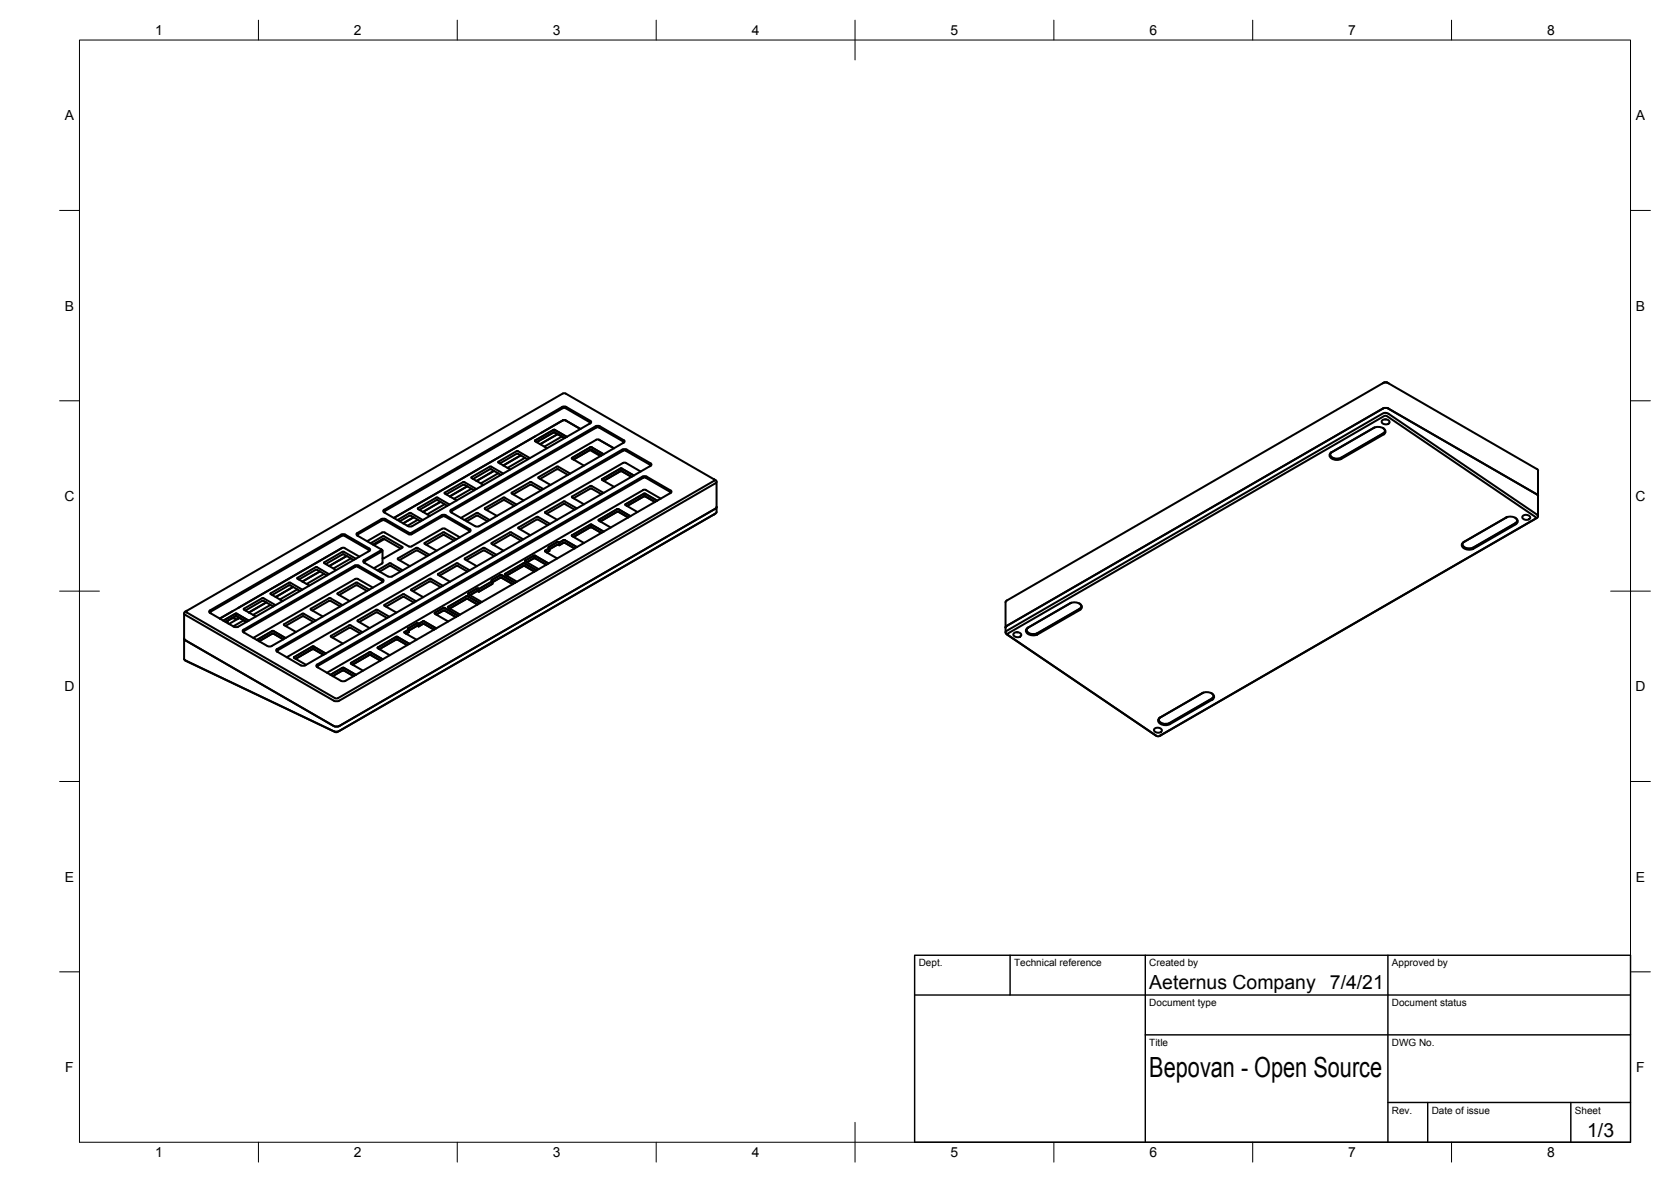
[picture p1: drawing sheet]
<svg xmlns="http://www.w3.org/2000/svg" width="420mm" height="297mm" viewBox="0 0 420 297" stroke-linecap="round" stroke-linejoin="round" font-family="sans-serif">
<!-- layer: Visible -->
<g fill="none" stroke="#000" stroke-width=".51">
<path d="M347.7 96.3l.6-.3 .8 .3M347.7 96.3l-94.6 54.6-.3 .4v7.6M347.7 96.3l.7-.2 .7 .2M349.1 96.3l37.3 21.6M123.1 117.3l-4.6 2.7 3.1 1.9M123.1 117.9l-4.1 2.5M123.2 117.9h.3l2.5 1.4M123.2 117.3h.3l3 1.7M124.2 118.3l-4.4 2.6M125.3 118.9l-4.4 2.6M125.3 116.2l3 1.8M125.3 116v.2"/>
<path d="M129.9 114l-4.2 2.5M129.9 113.4l-4.6 2.6M129.9 114h.4l2.4 1.5M129.9 113.4h.4l3 1.7M130.9 114.4l-4.3 2.6M132 115l-4.4 2.6M134.6 110.7l-.1 .1M134.6 110.7v.2l3 1.7M135.9 111.6h-.1M139.2 108h.3M139.5 108.7l2.5 1.4M139.5 108l3 1.8"/>
<path d="M139.5 108.7h-.3l-4.3 2.4M139.5 108h-.3l-4.6 2.7M140.2 109.1l-4.4 2.5M141.3 109.7l-4.4 2.5M141.5 105.6l-42.5 24.6 35.6-20.6M141.5 105.6l-5.5 3.2M141.5 105.6h.7l3.7 2.2M142.8 119.3l-2.6-1.4-4.4 2.5M143.4 119l-3.2-1.8-4.9 2.8 3.1 1.9M143.8 115.1v.1M143.8 115.1v.2l3 1.7M148.3 106.5l.1-.3-.2-.1-6-3.5h-.7l-44.7 25.8-.2 .2 .2 .2"/>
<path d="M148.3 113.1l2.7 1.5M150.6 107.4l6.1 3.5 .1 .3-.1 .1M150.6 110.5l3.8 2.2M150.6 107.4h-.7l-36.3 21v.4M150.6 110.5h-.7l-34 19.7M151.2 114.5l-2.6-1.5-4.4 2.5M151.8 114.2l-3.2-1.8-4.8 2.7M156 117.8l-4.6 2.6M156 117.8h.4l3 1.7M156.5 113l-87 50.3 .1 .4 6 3.5M156.5 113l.5-.2 .6 .2 6 3.4 .2 .5-87.1 50.3h-1M156.8 111.2l.2-.4-.2-.2-6-3.5-.5-.1-.5 .1-36.4 21-.2 .4 6.2 3.7 .6 .1 .5-.1 36.3-21"/>
<path d="M158.8 119.8l-2.6-1.4-4.4 2.4M161.1 118.5l-3.7-2.2h-.7l-84.6 48.9M161.5 119.8l-81.8 47.2M161.5 119.8l.6-.2 .5 .2M162.6 119.8l6 3.5M163.4 116.8l-6-3.5h-.7l-86.9 50.1v.4M163.4 116.8l.1 .1-.1 .3M334.7 113.7a.96 .96 0 0 0-.3 1.1 .96 .96 0 0 0 .9 .6 2.53 2.53 0 0 0 2-.1l10.7-6.2-.1-.1-10.7 6.2M334.8 113.7a.89 .89 0 0 0-.3 1 .89 .89 0 0 0 .9 .5l.9 .2 .9-.3M345.5 107.5l-10.8 6.2M345.7 107.4l-.2 .1M347.5 105.7l.8-.3a.69 .69 0 0 1 .9 .2 .69 .69 0 0 1-.1 .9l-.5 .1a.8 .8 0 0 1-.9-.1 .8 .8 0 0 1-.2-.8z"/>
<path d="M347.7 102.7l-94.6 54.6-.3 .4M347.7 102.7l.7-.2 .7 .2M347.7 107.5a.79 .79 0 0 1 .5 .7 .79 .79 0 0 1-.3 .7l-10.7 6.1a1.95 1.95 0 0 1-2.7-.8M348 109.1a.96 .96 0 0 0 .3-1 .96 .96 0 0 0-.9-.7 2.53 2.53 0 0 0-2 .1l-10.7 6.2M348.2 105.4h.3M348.2 108.3l-.3 .5M349.1 102.7l37.3 21.5M386.4 117.8l.3 .5v11.5M85.8 134.4l-33.2 19.2 .2 .4 6 3.5M85.8 134.4l.5-.2 .5 .2M86.6 134.7l6.1 3.4 .1 .3-.1 .1M86.6 137.7l3.8 2.2"/>
<path d="M86.7 134.7h-.7l-33 19M86.7 137.7h-.7l-30.7 17.8 3.2-1.9M86.8 134.4l6 3.4 .2 .5-33.1 19.2M87.2 139.7l-4.4 2.5M92.3 136l3.8-2.2 .4-.1 6.3 3.6h.7M93.2 136.5l3.2-1.8 4.8 2.7v.2M93.7 136.8l2.7-1.4 4.4 2.5M95.8 138.1l.4 .2-.2 .3-4.3 2.5v.4M95.9 138.1v.1M95.9 130.5l-6.3 3.6 .2 .5 6 3.5M95.9 130.5l.5-.2 .5 .2M96.2 138.4l-.1 3.1-2.1 1.3"/>
<path d="M96.4 128.3l44.9-26 .6-.2 .5 .2 6.2 3.7-.2 .4-44.7 25.8-.6 .1-.5-.1-6-3.5zM96.6 135.5l-2.6 1.5M96.9 130.5l6.3 3.5 7.8-4.5 .8-.1 6.3 3.6 .2 .4-19.9 11.5h-.8l-6.3-3.7 .2-.5 4.3-2.4M101.2 137.6l-4.6 2.7h-.4M103.3 129.6h-.3l-2.5 1.4M103.3 128.9h-.3l-3.1 1.8M103.3 129.6l2.4 1.4M103.3 128.9l3 1.8M103.5 134.2l-.7 .1-6-3.5-.5-.1-6.3 3.6v.4M104 130l-2.6 1.5M104.6 138.4l-4.2 2.4M104.6 137.7l-4.6 2.6"/>
<path d="M104.7 138.3h.3l2.4 1.4M104.7 137.7h.3M105 137.7l3 1.7M105.1 130.6l-2.7 1.5M106.8 136.7l3 1.7M106.8 136.4v.2M110.7 126.1l-4.3 2.5M111.8 126.7l-4.4 2.6M112.5 127.1l-2.6-1.4-4.4 2.4M113.1 126.8l-3.2-1.8-4.9 2.8 3.1 1.9M114.2 135.9l-2.6-1.5-4.4 2.5M114.7 135.5l-3.1-1.7-4.8 2.6"/>
<path d="M115.6 135l-3.7-2.1-.5-.1-7.9 4.5M116.4 121.2l-4.6 2.7 3.1 1.9M116.4 121.2h.4M116.8 130.7l3.2-1.8 3.1 1.8M116.8 121.2l3 1.7M117.3 131l2.7-1.5 2.6 1.5M117.5 122.2l-4.4 2.5M117.9 133.7l.2-.1-.2-.3-6-3.5-.5-.1-7.9 4.6M118.5 122.8l-4.3 2.6M119.2 123.2l-2.6-1.4-4.4 2.4M121.5 137.7l-4.6 2.6M121.5 138.4l-4.2 2.4"/>
<path d="M121.5 138.3h.3l2.5 1.4M121.5 137.7h.3M121.8 137.7l3 1.7M123.6 136.7l3 1.7M123.6 136.4v.2M126.9 125.7l2.4 1.4M126.9 125.1l3 1.7M126.9 125.7h-.4l-4.2 2.4M126.9 125h-.4l-4.6 2.8 3 1.9M131 135.9l-2.6-1.5-4.4 2.5M131.6 135.5l-3.2-1.7-4.8 2.6M133.3 121.2l-4.7 2.7 3.1 1.9"/>
<path d="M133.3 121.2h.3M133.6 121.2l3 1.7M133.6 121.8l2.5 1.4M133.6 121.8h-.3l-4.2 2.4M134.2 139.7h.4l3.3 1.9-3.5-2-2.3 1.3M135.3 130.6l2.5 1.4M135.3 129.9l3 1.8M135.3 130.6h-.3l-4.3 2.4M135.3 129.9h-.3l-4.7 2.7 3.1 1.9M137.1 138.4l1-.6v.6M137.1 138.4l-.1 .1M137.1 138.4v.2l3 1.7"/>
<path d="M138 137.7l.1 .1v.6M138 137.5l-.1 .1M138 137.5v.2M138.1 138.4l-.6 .4M140.1 136.9l-2 1.1M140.1 136.3l-2.1 1.2M140.1 136.9h.4M140.1 136.3h.4M140.4 136.3l.2 .1v.6l1.1-.6M141.7 136.4l-1.1 .6-.2-.1M141.7 135.7l-1.1 .7-.2-.1M141.7 135.7l-1.1 .7v.6l-.2-.1"/>
<path d="M141.7 136.4h.3M141.7 135.7h.3M142 136.4l2.5 1.4M142 126.7l2.5 1.4M142 126l3.1 1.8M142 126.7h-.3l-4.2 2.4M142 126h-.3l-4.7 2.8 3.1 1.8M143.8 134.5v.1M143.8 134.5v.2l3 1.7M145 137.5l-3-1.8 3.1 1.8M150.6 130.6l-.1 .1M150.6 130.6v.2l3 1.8"/>
<path d="M151.2 133.9l-2.6-1.4-4.4 2.4M151.2 124.2l-2.6-1.5-4.4 2.5M151.4 120.6l3 1.8M151.4 120.4l-.1 .1M151.4 120.4v.2M151.8 133.6l-3.2-1.8-4.8 2.7M151.8 123.9l-3.2-1.8-4.8 2.8 3 1.8M157.3 126.7l-.1 .1M157.3 126.7v.2l3 1.8M157.9 130l-2.6-1.4-4.4 2.4M158.5 129.7l-3.2-1.8-4.7 2.7M164.7 126.1l-2.6-1.4-4.4 2.5"/>
<path d="M165.2 125.8l-3.1-1.8-4.8 2.7M166.1 125.3l-3.7-2.2h-.7l-79.5 46M168.4 124l.2-.3-.2-.1-6-3.5h-.7l-81.8 47.2v.4M168.6 123.9l-81.8 47.2-.5 .1-.5-.1M168.6 123.3l.2 .2-.2 .4M179.5 120.4l-37.3-21.5-.5-.1-94.8 54.7M179.5 120.4l.4 .3M179.5 120.4l.2 .2-.2 .2-94.8 54.7h-.4l-37.4-21.6-.1-.1 .1-.3M179.9 127.8l-94.9 54.8-1.1-.2-37.3-21.5-.3-.4M179.9 121.5l-94.9 54.7-1.1-.1-37.3-21.6-.2-.2v-.4l.5-.4M179.9 120.6l.3 .4-.3 .5M179.9 129l-95 55-.7-.1-37.7-18"/>
<path d="M180.2 121.1v7.6l-.3 .3-94.7 54.8-1.3-.1-37.4-17.7M180.2 127.4l-.3 .4M367.7 136.8a1.87 1.87 0 0 0 2.6 .8M368.2 136.2a.85 .85 0 0 0-.5 .9 .85 .85 0 0 0 .8 .7l.9 .1 .9-.2M378.8 130a2.21 2.21 0 0 1 2.8 .9l-.2 .6-.3 .2-10.7 6.3-.1-.2 10.7-6.2a.8 .8 0 0 0 .5-.8 .8 .8 0 0 0-.6-.7M378.9 130l-10.8 6.2a.92 .92 0 0 0-.5 1 .92 .92 0 0 0 .8 .8 2.6 2.6 0 0 0 2-.1M378.9 130h-.1M379 129.9l-.1 .1M381 131.5l-10.7 6.3M381.5 130.9l-.5 .5M382.9 129.7a1.12 1.12 0 0 1 1.8 .5 1.08 1.08 0 0 1-1.1 .4 1.08 1.08 0 0 1-.8-.8zM386.4 124.2l.3 .4"/>
<path d="M46.3 154.1v11.6l.2 .3M53 153.7l-.2 .3 .2 .1M57.3 156v.6M58.3 155.4l1.3 .2 .6-.3-2.6 1.5M58.8 157.5l.6 .1 .5-.1M59.2 154.9l-2.5 1.4M59.2 154.2l-3 1.8M59.2 154.9h.3l2.5 1.4M59.2 154.2h.3l3 1.8M61.2 158.2l-.2 .5 .2 .2M61.3 155.9l-2.6 1.5M61.3 153.2l3 1.7"/>
<path d="M61.3 153v.2M67 151.4l-4.4 2.5M68 152l-4.4 2.5M68.7 152.4l-2.6-1.5-4.4 2.5M69.3 152.1l-3.2-1.8-4.8 2.7M73.7 147.5l-4.4 2.5M74.8 148.1l-4.4 2.6M75.4 148.5l-2.6-1.4-4.4 2.4M76 148.2l-3.2-1.8-4.8 2.8 3.1 1.8M78.8 156.3l-2.6-1.5-4.4 2.5M79.4 156l-3.2-1.8-4.8 2.8 3 1.8M80.4 143.6l-4.3 2.5"/>
<path d="M81.5 144.2l-4.4 2.6M82.2 144.6l-2.6-1.4-4.4 2.4M82.7 150.3l-4.6 2.8 3.1 1.8M82.7 144.3l-3.1-1.8-4.9 2.8 3.1 1.9M82.7 151l-4.2 2.4M82.8 151h.3l2.5 1.4M82.8 150.3h.3l3 1.8M84.9 149.3l3 1.7M84.9 149.1v.2M88.2 140.3l-4.4 2.6M88.9 140.7l-2.6-1.4-4.4 2.4M89.5 140.4l-3.2-1.8-4.8 2.8 3 1.9"/>
<path d="M89.5 147.1l-4.2 2.4M89.5 146.4l-4.6 2.7M89.5 147.1h.3l2.5 1.4M89.5 146.4h.3l3.1 1.8M90.6 159.2l-2.6-1.5-4.4 2.5M91.2 158.9l-3.2-1.8-4.9 2.8 3.1 1.8M93.7 147.7l-3.7-2.2h-.7l-25.6 14.8M94.9 153.3h-.4l-4.6 2.7 3 1.8M94.9 153.9h-.4l-4.2 2.4M94.9 153.9l2.4 1.4M94.9 153.3l3 1.7M96.1 146.3l.1-.2-.2-.2-6-3.5h-.5l-28.1 16.2-.1 .2 .1 .2"/>
<path d="M96.2 146.2l-28.1 16.3-.8-.1-6.1-3.5M96.2 145.6l-6-3.5-.8-.1-28.2 16.3M96.2 145.6l.2 .4-.2 .2M96.7 152.2l3 1.8M97.9 142.2l-2.4 1.4M97.9 141.6l-3 1.7M97.9 142.2h.4l2.4 1.4M97.9 141.6h.4l3 1.7M100 140.6l3.1 1.7M100.1 140.3v.2M101.7 158.8l1.1-.6v.7M101.7 158.8v.1"/>
<path d="M101.7 158.8v.2l3 1.8M102.6 158v.1M102.6 158.1l.2 .1v.7M102.8 158.9l-.7 .3M103.4 148.1v.2l3 1.8M104.1 151.4l-2.6-1.4-4.4 2.4M104.6 151.1l-3.1-1.8-4.8 2.7v.2M104.7 156.7h.4M105.1 157.3h-.4l-1.9 1.2M105.1 156.7h-.4l-2.1 1.2M105.1 156.7l.2 .1v.6l1-.6M106.3 156.8l-1 .6-.2-.1"/>
<path d="M106.3 156.2l-1 .6-.2-.1M106.3 156.2l-1 .6v.6l-.2-.1M106.3 156.8h.4l2.4 1.4M106.3 156.2h.4M106.7 156.2l3 1.7M108 146.1l-4.2 2.5M108 146.1h.4M108.4 146.1l2.4 1.4M109.3 154.1l.1 .1M109.3 154l2.3-1.3 3.6 2M109.3 154.2l3.4 2M109.7 154.4l1.9-1 3 1.7"/>
<path d="M111.4 147.2l-3.2-1.8-4.8 2.7M112.6 152.6l.1 .1M112.7 152.7l3 1.7M114.7 141.6l-4.6 2.7 3.1 1.9M114.7 142.2l-4.2 2.5M114.8 142.2h.3l2.4 1.4M114.8 141.6h.3l3 1.7M116.9 140.6l3 1.7M116.9 140.3v.2M117.3 150.5l-4.2 2.4M117.3 149.8l-4.6 2.7M117.3 150.5h.3l2.5 1.4"/>
<path d="M117.3 149.8h.3l3 1.8M117.8 149.1l-.1 .1M117.8 149.1v.2l3.3 2M119.9 148.6l-1.7 1M119.9 147.9l-2.1 1.2M119.9 148.6h.4M119.9 147.9h.4M123.6 145.9l2.4-1.4 3.5 2M123.7 145.7l.1 1-3.4 2v-.7l-.2-.1M123.8 146.1v.6l-3.4 2-.2-.1M123.8 146.1l-3.4 1.9-.2-.1M123.8 146.1l-3.4 1.9v.7l-.2-.1"/>
<path d="M125.8 145.2l-2 1.1M125.8 145.2h.3M126.1 145.2l2.8 1.6M127 144.2l-.1 .1M127 144.2v.2l3 1.8M131.6 142.2l-4.2 2.5M131.6 141.6l-4.6 2.6M131.6 142.2h.3l2.5 1.4M131.6 141.6h.3zM131.9 141.6l3 1.7M132 141l.1 .1M132.1 141.1l3.3 1.9"/>
<path d="M132.5 141.3l1.9-1 3 1.6M253.4 159.2l94.8-54.7 .5 .1 37.5 25.5-.1 .2-94.8 54.7-.5-.1-37.4-25.3zM254.9 159.2a1.12 1.12 0 0 1 1.9 .5 1.13 1.13 0 0 1-2-.3zM255.6 158.9h.3M258.1 158.3a1.87 1.87 0 0 0 2.6 .9M258.5 157.7a.92 .92 0 0 0-.5 1.1 .92 .92 0 0 0 .8 .7 2.6 2.6 0 0 0 2 0M258.6 157.7a.85 .85 0 0 0-.5 .9 .85 .85 0 0 0 .8 .7l.9 .2 .9-.2M260.7 159.3l.1 .2M269.2 151.6l-10.6 6.1M269.2 151.6l-10.8 6.2M269.2 151.6a2.21 2.21 0 0 1 2.8 .8l-.2 .6-.3 .3-10.7 6.2M269.4 151.5h-.1"/>
<path d="M271.4 151.6a.79 .79 0 0 1 .5 .7 .79 .79 0 0 1-.5 .8l-10.7 6.2M271.9 152.4l-.5 .6-10.7 6.3M71.2 160.7l-2.6-1.5-3.4 1.9M71.8 160.3l-3.2-1.8-4 2.3M73.9 165.2l.1 .1M73.9 165.3l3.1 1.8M78.5 163.1l-4.2 2.5M78.5 162.5l-4.6 2.6M78.6 163.1h.3l2.4 1.5M78.6 162.5h.3M78.9 162.5l3 1.7M79.7 167.6l6.1 3.5"/>
<path d="M79.7 167l-.2 .4 .2 .2M83.1 169.6l3.2-1.8 3.2 1.8M83.7 169.9l2.6-1.4 2.6 1.4M88.2 166.8l3.1 1.7M88.3 166.6l-.1 .1M88.3 166.6v.2M93.2 163.9l3 1.8M93.2 163.9h-.3l-4.7 2.7M94.9 162.8l3.1 1.9M95.7 166l-2.7-1.4-4.4 2.4M99.6 160.7l-4.2 2.4M99.6 160.7h.3"/>
<path d="M99.9 160.7l2.5 1.4M103 161.8l-3.2-1.8-4.8 2.7M302.6 174l-11 6.4 10.7-6.2a1.99 1.99 0 0 1 3 1l-.4 .6M304.6 174.2a.79 .79 0 0 1 .5 .6 .79 .79 0 0 1-.3 .8l-10.7 6.1a1.95 1.95 0 0 1-2.7-.9M304.9 175.8l-.1-.2-10.7 6.2a1.85 1.85 0 0 1-2.8-.9l.4-.6M304.9 175.8l-10.7 6.2M305.1 175l-.3 .5M290.3 183.2l.6-.3a.8 .8 0 0 1 .9 .1 .8 .8 0 0 1 .2 .9l-.8 .2a.73 .73 0 0 1-.8-.2 .73 .73 0 0 1-.1-.7zM290.8 185l-37.7-25.6-.3-.4 .1-.3 95.2-54.9 1 .2 37.6 25.5v.3l-.2 .4-95 54.8M291.6 180.4a.96 .96 0 0 0-.3 1.1 .96 .96 0 0 0 .9 .6 2.53 2.53 0 0 0 2-.1"/>
</g>
<!-- layer: Border -->
<g fill="none" stroke="#000" stroke-width=".25">
<path d="M20 10.1h390v276.9h-390zM65 5.1v5M115 5.1v5M165 5.1v5M215 5.1v10M265 5.1v5M315 5.1v5M365 5.1v5M15 52.9h5M410 52.9h5M15 100.7h5M410 100.7h5"/>
<path d="M15 148.6h10M405 148.6h10M15 196.4h5M410 196.4h5M15 244.2h5M410 244.2h5M65 287v5M115 287v5M165 287v5M215 282.1v9.9M265 287v5M315 287v5"/>
<path d="M365 287v5"/>
</g>
<!-- layer: TitleBlock -->
<path d="M230 240.1h180v46.9h-180zM230 250h180M254 240.1v9.9M288 240.1v46.9M349 240.1v46.9M288 260.1h122M349 277.1h61M359 277.1v9.9M395 277.1v9.9" fill="none" stroke="#000" stroke-width=".36"/>
<text font-size="7" x="289" y="270.6">Bepovan - Open Source</text>
<g font-size="4.9">
<text x="289" y="248.5">Aeternus Company</text>
<text x="334.4" y="248.5">7/4/21</text>
<text x="399.1" y="285.7">1/3</text>
</g>
<g font-size="3.5">
<text x="39" y="8.8">1</text>
<text x="89" y="8.8">2</text>
<text x="139" y="8.8">3</text>
<text x="189" y="8.8">4</text>
<text x="239" y="8.8">5</text>
<text x="289" y="8.8">6</text>
<text x="339" y="8.8">7</text>
<text x="389" y="8.8">8</text>
<text x="16.3" y="30.2">A</text>
<text x="411.3" y="30.2">A</text>
<text x="16.3" y="78">B</text>
<text x="411.3" y="78">B</text>
<text x="16.2" y="125.9">C</text>
<text x="411.2" y="125.9">C</text>
<text x="16.2" y="173.7">D</text>
<text x="411.2" y="173.7">D</text>
<text x="16.3" y="221.6">E</text>
<text x="411.3" y="221.6">E</text>
<text x="16.4" y="269.4">F</text>
<text x="411.4" y="269.4">F</text>
<text x="39" y="290.8">1</text>
<text x="89" y="290.8">2</text>
<text x="139" y="290.8">3</text>
<text x="189" y="290.8">4</text>
<text x="239" y="290.8">5</text>
<text x="289" y="290.8">6</text>
<text x="339" y="290.8">7</text>
<text x="389" y="290.8">8</text>
</g>
<g font-size="2.5">
<text x="231" y="242.9">Dept.</text>
<text x="255" y="242.9">Technical reference</text>
<text x="289" y="242.9">Created by</text>
<text x="350" y="242.9">Approved by</text>
<text x="289" y="252.8">Document type</text>
<text x="350" y="252.8">Document status</text>
<text x="289" y="262.9">Title</text>
<text x="350" y="262.9">DWG No.</text>
<text x="350" y="279.9">Rev.</text>
<text x="360" y="279.9">Date of issue</text>
<text x="396" y="279.9">Sheet</text>
</g>
</svg>
